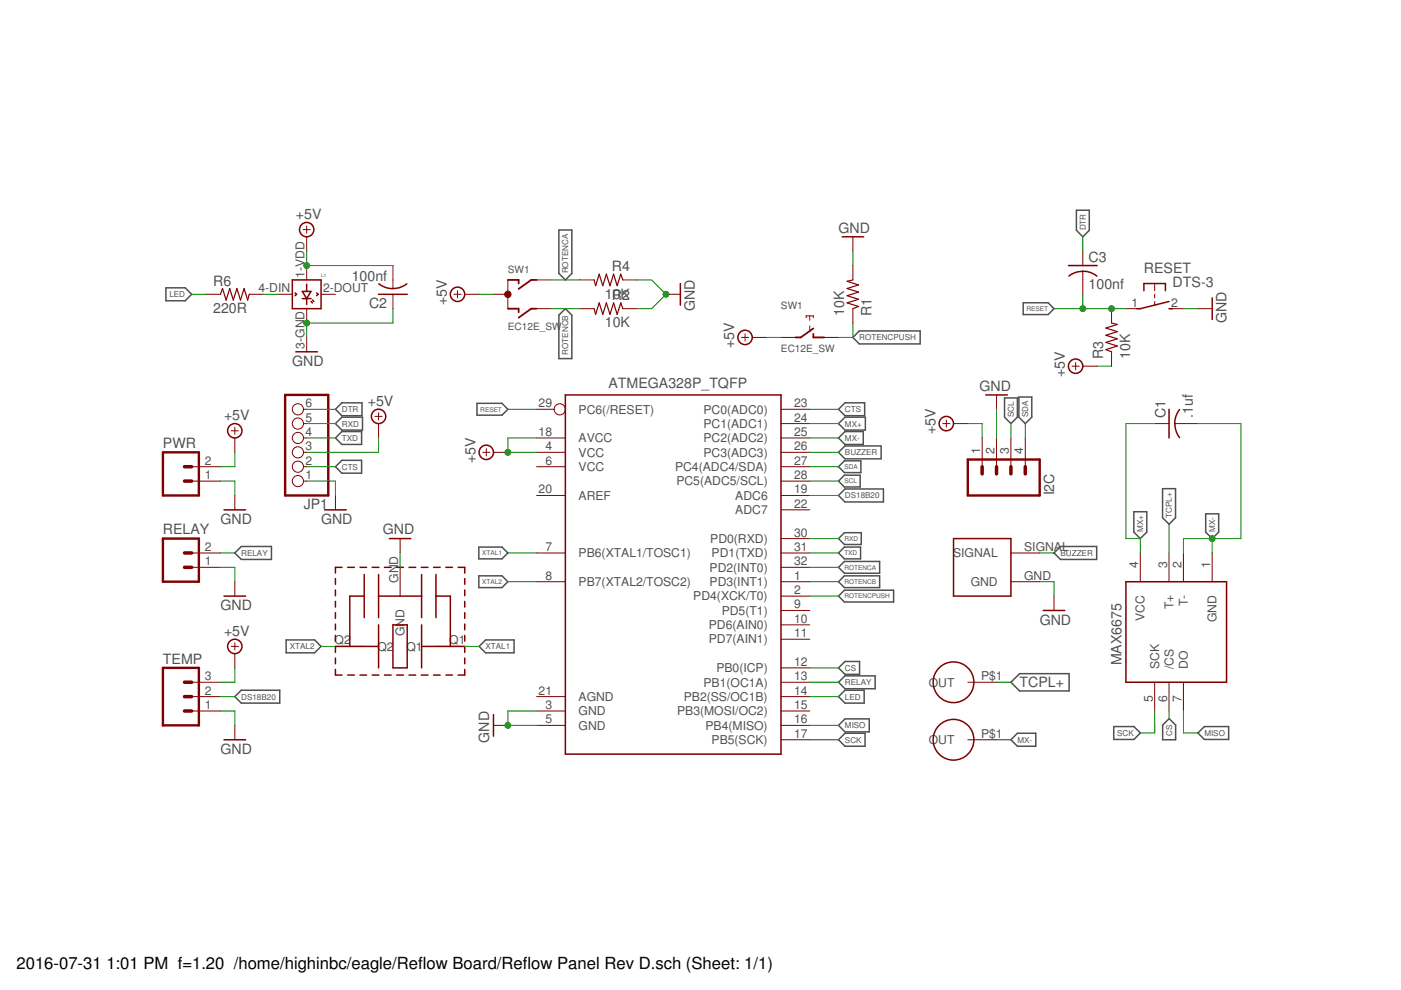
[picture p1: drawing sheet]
<svg xmlns="http://www.w3.org/2000/svg" width="297mm" height="210mm" viewBox="0 0 297 210" stroke-linecap="round" stroke-linejoin="round" font-family="sans-serif">
<g fill="none" stroke="#505050" stroke-width=".32">
<path d="M118.5 48.8h2.7v9.2l-1.3 1.4-1.4-1.4zM228.2 44.6h2.7v4.2l-1.3 1.4-1.4-1.4zM35.2 61h4.1l1.3 1.4-1.3 1.4h-4.1zM119.9 65.4l1.3 1.4v9.2h-2.7v-9.2zM182.2 70.2h12.9v2.7h-12.9l-1.4-1.4zM216.9 64.2h5.3l1.3 1.2-1.3 1.3h-5.3zM71.1 89.8l1.4-1.3h4.4v2.7h-4.4zM71.1 92.9l1.4-1.4h4.2v2.7h-4.2zM71.1 99l1.4-1.4h4.2v2.7h-4.2zM72.5 85.4h4.3v2.7h-4.3l-1.4-1.3zM101.1 85.5h5.3l1.3 1.3-1.3 1.2h-5.3zM177.8 89.8l1.4-1.3h4.3v2.7h-4.3z"/>
<path d="M177.8 92.9l1.4-1.4h3.8v2.7h-3.8zM177.8 95.9l1.4-1.3h7.6v2.7h-7.6zM177.8 86.8l1.4-1.4h4.1v2.7h-4.1zM179 97.7h3.5v2.5h-3.5l-1.2-1.2zM213 84.4h2.7v4.1l-1.4 1.3-1.3-1.3zM216 84.2h2.8v4.3l-1.4 1.3-1.4-1.3zM49.8 117.2l1.4-1.3h6.4v2.7h-6.4zM101.5 116h4.9l1.3 1.2-1.3 1.3h-4.9zM177.8 117.2l1.2-1.2h3.5v2.5h-3.5zM177.8 102l1.2-1.2h3.4v2.5h-3.4zM179 112.9h3.6v2.5h-3.6l-1.2-1.2zM179 119h7.5v2.5h-7.5l-1.2-1.2z"/>
<path d="M179.2 103.7h8.1v2.7h-8.1l-1.4-1.3zM224.9 115.9h7.6v2.7h-7.6l-1.4-1.4zM240.4 108.5h2.7v4.3l-1.3 1.4-1.4-1.4zM246.5 103.6h2.7v6.2l-1.3 1.3-1.4-1.3zM255.6 108.9h2.8v3.9l-1.4 1.4-1.4-1.4zM60.7 135.7h6l1.4 1.4-1.4 1.3h-6zM101.5 122.1h4.9l1.3 1.2-1.3 1.3h-4.9zM101.6 137.1l1.4-1.4h6v2.7h-6zM177.8 123.3l1.2-1.2h7.5v2.5h-7.5zM177.8 126.4l1.2-1.3h10.5v2.5h-10.5zM49.8 147.7l1.4-1.4h8.1v2.8h-8.1zM177.8 144.7l1.4-1.4h6.3v2.7h-6.3z"/>
<path d="M177.8 141.6l1.4-1.3h3v2.7h-3zM177.8 147.7l1.4-1.4h4v2.8h-4zM179.2 152.4h5.1v2.8h-5.1l-1.4-1.4zM179.2 155.5h4.2v2.7h-4.2l-1.4-1.4zM214.3 144.7l1.9-1.9h10.5v3.7h-10.5zM215.7 155.5h3.9v2.7h-3.9l-1.4-1.4zM236.1 154.1h4.3l1.4 1.3-1.4 1.4h-4.3zM247.9 152.4l1.4 1.3v3.1h-2.8v-3.1zM254 155.4l1.4-1.3h5.1v2.7h-5.1z"/>
</g>
<g fill="none" stroke="#800000" stroke-width=".32">
<path d="M62 59.4h6.1v6h-6.1zM178.5 50.2h4.6M226.5 56.3h6.1M226.6 58.5a4.9 4.9 0 0 1 6 0M62.6 62.1l.3 .3-.3 .3M62.7 74.6h4.6M64.1 61.8h1.8l-.9 1.5zM64.1 63.3h1.8M65 60.3v1.5M65 63.3v1.2M65.9 63.9l.3 .3M66.2 63.6l.3 .3"/>
<path d="M67.1 62.1l.4 .3-.4 .3M80.3 62.4h6M80.3 60.2a4.8 4.8 0 0 0 6 0M144.3 60.1v4.6M242.5 61.6v-1.5h4.6v1.5M247.9 63.9l-6.1 1.5h-.8M247.9 65.4h.7M257 63.2v4.5M119.9 83.7h45.7v76.2h-45.7zM209 83.7h4.6M247.9 86.8v6.1M250.1 86.8a4.8 4.8 0 0 0 0 6"/>
<path d="M47.5 108.1h4.6M68.8 108.1h4.6M82.5 114.2h4.6M202.2 114.2h12.1v12.2h-12.1zM47.5 126.4h4.6M71.1 137.1h9.2M71.1 122.7v1.2M71.1 125.1v1.2M71.1 127.5v1.2M71.1 129.9v1.2M71.1 132.3v1.2M71.1 134.7v1.2"/>
<path d="M71.1 137.1v1.2M71.1 139.5v1.2M72.5 120.3h-1.4v1.2M73.7 120.3h1.4M76.3 120.3h1.4M77.2 126.4h-3v10.7M77.2 121.8v9.2M78.9 120.3h1.4M80.3 121.8v9.2M80.3 132.5v9.1M80.3 126.4h9.1M81.5 120.3h1.4"/>
<path d="M83.3 132.5h3v9.1h-3zM84.1 120.3h1.4M86.7 120.3h1.4M89.3 120.3h1.4M89.4 121.8v9.2M89.4 132.5v9.1M89.4 137.1h9.1M91.9 120.3h1.4M92.4 126.4h3.1v10.7M92.4 121.8v9.2M94.5 120.3h1.4M97.1 120.3h1.4v1.2"/>
<path d="M98.5 122.7v1.2M98.5 125.1v1.2M98.5 127.5v1.2M98.5 129.9v1.2M98.5 132.3v1.2M98.5 134.7v1.2M98.5 137.1v1.2M98.5 139.5v1.2M221.2 129.4h4.6M238.7 123.3h21.4v21.4h-21.4zM47.5 156.8h4.6M71.1 141.9v1.2h1.4"/>
<path d="M73.7 143.1h1.4M76.3 143.1h1.4M78.9 143.1h1.4M81.5 143.1h1.4M84.1 143.1h1.4M86.7 143.1h1.4M89.3 143.1h1.4M91.9 143.1h1.4M94.5 143.1h1.4M98.5 141.9v1.2h-1.4M104.6 151.5v4.6"/>
<circle cx="65" cy="48.7" r="1.52"/>
<circle cx="97" cy="62.4" r="1.52"/>
<circle cx="158" cy="71.5" r="1.52"/>
<circle cx="228" cy="77.6" r="1.52"/>
<circle cx="49.8" cy="91.3" r="1.52"/>
<circle cx="80.3" cy="88.3" r="1.52"/>
<circle cx="103.1" cy="95.9" r="1.52"/>
<circle cx="200.6" cy="89.8" r="1.52"/>
<circle cx="49.8" cy="137.1" r="1.52"/>
<circle cx="202.2" cy="156.8" r="4.3"/>
<circle cx="202.2" cy="144.7" r="4.3"/>
</g>
<g fill="none" stroke="#800000" stroke-width=".21">
<path d="M64.3 48.7h1.5M65 47.9v1.5M65 50.2v3.1M65 56.3v3.1M83.3 56.3v4.9M107.7 59.4v6M113.8 59.4h3M122.9 59.4h3.1M132.1 59.4h3M180.8 50.2v3.1M180.8 56.3v3.1M229.6 53.3v3"/>
<path d="M229.6 57.5v4.9M43.7 62.4h3M52.8 62.4h3.1M58.9 62.4h3.1M65 65.4v3.1M65 71.5v3.1M68.1 62.4h3M83.3 62.4v3M96.2 62.4h1.6M97 61.6v1.6M98.5 62.4h3.1M104.6 62.4h3.1"/>
<path d="M113.8 65.4h3M122.9 65.4h3.1M132.1 65.4h3M141.2 62.4h3.1M157.2 71.5h1.5M158 70.8v1.5M159.5 71.5h3M165.6 71.5h3M170.9 67.4v-.4h1.5v.4M171.7 67v.9M171.7 69.1v.9M174.7 71.5h3.1"/>
<path d="M180.8 65.4v3.1M227.3 77.6h1.5M228 76.9v1.5M229.6 77.6h3M235.7 65.4v3.1M235.7 74.6v3M238.7 65.4h3.1M244.8 60.1v1.5M244.8 62.4v.8M244.8 63.9v.8M247.9 65.4h3M254 65.4h3"/>
<path d="M40.6 99h6.1M49 91.3h1.5M49.8 90.6v1.5M49.8 92.9v3M64.3 95.9h.7M64.3 99h.7M64.3 92.9h.7M64.3 89.8h.7M64.3 86.8h.7M79.5 88.3h1.5M80.3 87.5v1.5M80.3 89.8v3.1"/>
<path d="M102.3 95.9h1.6M103.1 95.1v1.6M104.6 95.9h3.1M113.8 95.9h6.1M113.8 99h6.1M113.8 92.9h6.1M113.8 86.8h3.7M165.6 95.9h6.1M165.6 99h6.1M165.6 92.9h6.1M165.6 89.8h6.1M165.6 86.8h6.1"/>
<path d="M199.9 89.8h1.5M200.6 89v1.6M202.2 89.8h3M208.2 92.9v6.1M211.3 83.7v3.1M211.3 92.9v6.1M214.3 92.9v6.1M217.4 92.9v6.1M244.8 89.8h3.1M249.1 89.8h4.9M40.6 117.2h6.1M40.6 102h6.1"/>
<path d="M49.8 105.1v3M64.3 102h.7M71.1 105.1v3M84.8 114.2v3M113.8 117.2h6.1M113.8 105.1h6.1M165.6 117.2h6.1M165.6 105.1h6.1M165.6 114.2h6.1M165.6 108.1h6.1M165.6 102h6.1M214.3 117.2h6.1"/>
<path d="M241.8 117.2v6.1M247.9 117.2v6.1M250.9 117.2v6.1M257 117.2v6.1M40.6 120.3h6.1M49 137.1h1.5M49.8 123.3v3.1M49.8 136.3v1.5M49.8 138.6v3M71.1 137.1h6.1M84.8 120.3v6.1M92.4 137.1h6.1"/>
<path d="M113.8 123.3h6.1M165.6 123.3h6.1M165.6 135.5h6.1M165.6 132.5h6.1M165.6 129.4h6.1M165.6 126.4h6.1M165.6 120.3h6.1M214.3 123.3h6.1M223.5 126.4v3M40.6 150.7h6.1M40.6 147.7h6.1M40.6 144.7h6.1"/>
<path d="M49.8 153.8v3M104.6 153.8h3.1M113.8 150.7h6.1M113.8 153.8h6.1M113.8 147.7h6.1M165.6 156.8h6.1M165.6 150.7h6.1M165.6 153.8h6.1M165.6 147.7h6.1M165.6 144.7h6.1M165.6 141.6h6.1M205.2 156.8h6.1"/>
<path d="M205.2 144.7h6.1M244.8 144.7v6M247.9 144.7v6M250.9 144.7v6"/>
<circle cx="63.2" cy="86.8" r="1.19"/>
<circle cx="63.2" cy="92.9" r="1.19"/>
<circle cx="63.2" cy="95.9" r="1.19"/>
<circle cx="63.2" cy="89.8" r="1.19"/>
<circle cx="63.2" cy="99" r="1.19"/>
<circle cx="118.7" cy="86.8" r="1.19"/>
<circle cx="63.2" cy="102" r="1.19"/>
</g>
<path d="M126 59.4l.3 1.2 .7-2.5 .8 2.5 .8-2.5 .7 2.5 .8-2.5 .8 2.5 .7-2.5 .5 1.3M180.8 59.4l-1.2 .2 2.4 .8-2.4 .8 2.4 .7-2.4 .8 2.4 .8-2.4 .7 2.4 .8-1.2 .4M46.7 62.4l.5-1.2 .7 2.4 .8-2.4 .8 2.4 .7-2.4 .8 2.4 .8-2.4 .7 2.4 .3-1.2M126 65.4l.3 1.3 .7-2.5 .8 2.5 .8-2.5 .7 2.5 .8-2.5 .8 2.5 .7-2.5 .5 1.2M235.7 68.5l1.2 .3-2.4 .8 2.4 .7-2.4 .8 2.4 .7-2.4 .8 2.4 .8-2.4 .7 1.2 .5" fill="none" stroke="#800000" stroke-width=".25"/>
<path d="M107.7 59.4h2.3v.7M113.8 59.4h-1.2l-2.6 1.9M107.7 65.4h2.3v.8M113.8 65.4h-1.2l-2.6 2M172.4 69.6l-2.6 1.9h-1.2M172.4 70.8v.7h2.3" fill="none" stroke="#800000" stroke-width=".38"/>
<circle cx="107.7" cy="62.4" r=".68" fill="#800000" stroke="#800000" stroke-width=".21"/>
<path d="M34.5 95.9h7.7v9.2h-7.7zM60.5 83.7h9.1v21.4h-9.1zM205.2 97.4h15.2v7.7h-15.2zM34.5 114.2h7.7v9.1h-7.7zM34.5 141.6h7.7v12.2h-7.7z" fill="none" stroke="#800000" stroke-width=".51"/>
<path d="M39.1 99h1.5M208.2 99v1.5M211.3 99v1.5M214.3 99v1.5M217.4 99v1.5M39.1 117.2h1.5M39.1 102h1.5M39.1 120.3h1.5M39.1 144.7h1.5M39.1 147.7h1.5M39.1 150.7h1.5" fill="none" stroke="#800000" stroke-width=".74"/>
<g fill="none" stroke="#008000" stroke-width=".21">
<path d="M65 53.3v3h18.3M116.8 59.4h6.1M135.1 59.4h3.1l3 3-3 3h-3.1M180.8 53.3v3M229.6 50.2v3.1M40.6 62.4h3.1M55.9 62.4h3M83.3 65.4v3.1h-18.3v3M101.6 62.4h3M116.8 65.4h6.1M162.5 71.5h3.1M180.8 68.5v3h-3"/>
<path d="M223.5 65.4h15.2M229.6 62.4v3M232.6 77.6h3.1M250.9 65.4h3.1M49.8 95.9v3.1h-3.1M65 89.8h6.1M65 92.9h6.1M65 99h6.1M65 86.8h6.1M80.3 92.9v3h-15.3M107.7 86.8h6.1M113.8 92.9h-6.1v3h6.1"/>
<path d="M171.7 89.8h6.1M171.7 92.9h6.1M171.7 95.9h6.1M171.7 99h6.1M171.7 86.8h6.1M205.2 89.8h3v3.1M211.3 86.8v6.1M214.3 89.8v3.1M217.4 89.8v3.1M244.8 89.8h-6.1v24.4h3.1v3M254 89.8h9.1v24.4h-12.2v3M46.7 117.2h3.1"/>
<path d="M46.7 102h3.1v3.1M65 102h6.1v3.1M84.8 117.2v3.1M107.7 117.2h6.1M171.7 114.2h6.1M171.7 117.2h6.1M171.7 102h6.1M171.7 105.1h6.1M220.4 117.2h3.1M247.9 111.1v6.1M257 114.2v3M46.7 120.3h3.1v3"/>
<path d="M68.1 137.1h3M98.5 137.1h3.1M107.7 123.3h6.1M171.7 123.3h6.1M171.7 120.3h6.1M171.7 126.4h6.1M220.4 123.3h3.1v3.1M46.7 150.7h3.1v3.1M46.7 147.7h3.1M49.8 141.6v3.1h-3.1M113.8 150.7h-6.1v3.1h6.1M171.7 153.8h6.1"/>
<path d="M171.7 144.7h6.1M171.7 156.8h6.1M171.7 141.6h6.1M171.7 147.7h6.1M211.3 144.7h3M211.3 156.8h3M244.8 150.7v4.7h-3M247.9 150.7v1.7M250.9 150.7v4.7h3.1"/>
</g>
<g fill="#008000" stroke="#008000" stroke-width=".21">
<circle cx="107.7" cy="153.8" r=".61"/>
<circle cx="141.2" cy="62.4" r=".61"/>
<circle cx="65" cy="68.5" r=".61"/>
<circle cx="107.7" cy="95.9" r=".61"/>
<circle cx="65" cy="56.3" r=".61"/>
<circle cx="235.7" cy="65.4" r=".61"/>
<circle cx="229.6" cy="65.4" r=".61"/>
<circle cx="257" cy="114.2" r=".61"/>
</g>
<g font-size="3.5">
<text x="3.5" y="205.4">2016-07-31</text>
<text x="22.6" y="205.4">1:01 PM f=1.20 /home/highinbc/eagle/Reflow Board/Reflow Panel Rev D.sch (Sheet: 1/1)</text>
</g>
<g font-size="3" fill="#505050">
<text x="62.7" y="46.4">+5V</text>
<text x="177.8" y="49.3">GND</text>
<text x="74.6" y="59.5">100nf</text>
<text x="129.8" y="57.6">R4</text>
<text x="230.8" y="55.5">C3</text>
<text x="242.5" y="57.8">RESET</text>
<text x="45.2" y="60.6">R6</text>
<text x="78.3" y="65.3">C2</text>
<text x="94.7" y="64.7" transform="rotate(-90 94.7 64.7)">+5V</text>
<text x="128.2" y="63.3">1R2</text>
<text x="129.9" y="63.3">0K</text>
<text x="230.8" y="61.3">100nf</text>
<text x="248.6" y="60.9">DTS-3</text>
<text x="45.2" y="66.4">220R</text>
<text x="128.2" y="69.4">10K</text>
<text x="147.3" y="66" transform="rotate(-90 147.3 66)">GND</text>
<text x="179" y="67" transform="rotate(-90 179 67)">10K</text>
<text x="184.8" y="67" transform="rotate(-90 184.8 67)">R1</text>
<text x="260.1" y="68.5" transform="rotate(-90 260.1 68.5)">GND</text>
<text x="62" y="77.6">GND</text>
<text x="155.7" y="73.8" transform="rotate(-90 155.7 73.8)">+5V</text>
<text x="233.9" y="76.1" transform="rotate(-90 233.9 76.1)">R3</text>
<text x="239.6" y="76.1" transform="rotate(-90 239.6 76.1)">10K</text>
<text x="129" y="82.2">ATMEGA328P_TQFP</text>
<text x="207.7" y="82.8">GND</text>
<text x="225.8" y="79.9" transform="rotate(-90 225.8 79.9)">+5V</text>
<text x="47.5" y="89.1">+5V</text>
<text x="78" y="86">+5V</text>
<text x="247.1" y="88.6" transform="rotate(-90 247.1 88.6)">C1</text>
<text x="252.9" y="88.6" transform="rotate(-90 252.9 88.6)">.1uf</text>
<text x="34.5" y="95">PWR</text>
<text x="198.3" y="92.1" transform="rotate(-90 198.3 92.1)">+5V</text>
<text x="100.8" y="98.2" transform="rotate(-90 100.8 98.2)">+5V</text>
<text x="64.4" y="108">JP1</text>
<text x="223.5" y="105.1" transform="rotate(-90 223.5 105.1)">I2C</text>
<text x="34.5" y="113.3">RELAY</text>
<text x="46.7" y="111.1">GND</text>
<text x="68.1" y="111.1">GND</text>
<text x="81.2" y="113.3">GND</text>
<text x="46.7" y="129.4">GND</text>
<text x="47.5" y="134.8">+5V</text>
<text x="220.4" y="132.5">GND</text>
<text x="34.5" y="140.7">TEMP</text>
<text x="237.8" y="141.1" transform="rotate(-90 237.8 141.1)">MAX6675</text>
<text x="216.2" y="145.7">TCPL+</text>
<text x="46.7" y="159.9">GND</text>
<text x="103.7" y="157.4" transform="rotate(-90 103.7 157.4)">GND</text>
</g>
<g font-size="2.6" fill="#505050">
<text x="64.6" y="58.9" transform="rotate(-90 64.6 58.9)">1-VDD</text>
<text x="54.8" y="62">4-DIN</text>
<text x="68.5" y="62">2-DOUT</text>
<text x="239.9" y="65">1</text>
<text x="248.3" y="65">2</text>
<text x="64.6" y="73.9" transform="rotate(-90 64.6 73.9)">3-GND</text>
<text x="64.8" y="89.4">5</text>
<text x="64.8" y="86.3">6</text>
<text x="114.2" y="86.3">29</text>
<text x="122.7" y="87.7">PC6(/RESET)</text>
<text x="149.1" y="87.7">PC0(ADC0)</text>
<text x="168.4" y="89.4">24</text>
<text x="168.4" y="86.3">23</text>
<text x="64.8" y="95.5">3</text>
<text x="64.8" y="92.4">4</text>
<text x="114.2" y="92.4">18</text>
<text x="115.6" y="95.5">4</text>
<text x="122.7" y="93.8">AVCC</text>
<text x="149.1" y="93.8">PC2(ADC2)</text>
<text x="149.1" y="90.7">PC1(ADC1)</text>
<text x="168.4" y="95.5">26</text>
<text x="168.4" y="92.4">25</text>
<text x="43.4" y="101.6">1</text>
<text x="43.4" y="98.5">2</text>
<text x="64.8" y="101.6">1</text>
<text x="64.8" y="98.5">2</text>
<text x="115.6" y="98.5">6</text>
<text x="122.7" y="96.8">VCC</text>
<text x="122.7" y="99.9">VCC</text>
<text x="143.1" y="99.9">PC4(ADC4/SDA)</text>
<text x="149.1" y="96.8">PC3(ADC3)</text>
<text x="168.4" y="101.6">28</text>
<text x="168.4" y="98.5">27</text>
<text x="207.8" y="96.2" transform="rotate(-90 207.8 96.2)">1</text>
<text x="210.9" y="96.2" transform="rotate(-90 210.9 96.2)">2</text>
<text x="213.9" y="96.2" transform="rotate(-90 213.9 96.2)">3</text>
<text x="217" y="96.2" transform="rotate(-90 217 96.2)">4</text>
<text x="114.2" y="104.6">20</text>
<text x="122.7" y="106">AREF</text>
<text x="143.4" y="102.9">PC5(ADC5/SCL)</text>
<text x="155.9" y="106">ADC6</text>
<text x="168.4" y="107.7">22</text>
<text x="168.4" y="104.6">19</text>
<text x="155.9" y="109">ADC7</text>
<text x="168.4" y="113.8">30</text>
<text x="43.4" y="119.9">1</text>
<text x="43.4" y="116.8">2</text>
<text x="115.6" y="116.8">7</text>
<text x="122.7" y="118.2">PB6(XTAL1/TOSC1)</text>
<text x="150.6" y="115.1">PD0(RXD)</text>
<text x="150.9" y="118.1">PD1(TXD)</text>
<text x="168.4" y="119.9">32</text>
<text x="168.4" y="116.8">31</text>
<text x="202.1" y="118.1">SIGNAL</text>
<text x="217.1" y="116.8">SIGNAL</text>
<text x="84.4" y="123.6" transform="rotate(-90 84.4 123.6)">GND</text>
<text x="115.6" y="122.9">8</text>
<text x="122.7" y="124.2">PB7(XTAL2/TOSC2)</text>
<text x="150.4" y="124.2">PD3(INT1)</text>
<text x="150.4" y="121.2">PD2(INT0)</text>
<text x="168.4" y="126">2</text>
<text x="168.4" y="122.9">1</text>
<text x="205.8" y="124.2">GND</text>
<text x="217.1" y="122.9">GND</text>
<text x="241.3" y="120.5" transform="rotate(-90 241.3 120.5)">4</text>
<text x="247.4" y="120.5" transform="rotate(-90 247.4 120.5)">3</text>
<text x="250.5" y="120.5" transform="rotate(-90 250.5 120.5)">2</text>
<text x="256.6" y="120.5" transform="rotate(-90 256.6 120.5)">1</text>
<text x="147" y="127.3">PD4(XCK/T0)</text>
<text x="153" y="130.3">PD5(T1)</text>
<text x="168.4" y="129">9</text>
<text x="242.7" y="131.6" transform="rotate(-90 242.7 131.6)">VCC</text>
<text x="248.8" y="129.2" transform="rotate(-90 248.8 129.2)">T+</text>
<text x="251.8" y="128.6" transform="rotate(-90 251.8 128.6)">T-</text>
<text x="257.9" y="131.9" transform="rotate(-90 257.9 131.9)">GND</text>
<text x="71" y="136.6">Q2</text>
<text x="80" y="138">Q2</text>
<text x="85.7" y="134.9" transform="rotate(-90 85.7 134.9)">GND</text>
<text x="86.2" y="138">Q1</text>
<text x="95.2" y="136.6">Q1</text>
<text x="150.3" y="136.4">PD7(AIN1)</text>
<text x="150.3" y="133.4">PD6(AIN0)</text>
<text x="168.4" y="135.1">11</text>
<text x="168.4" y="132">10</text>
<text x="151.9" y="142.5">PB0(ICP)</text>
<text x="168.4" y="141.2">12</text>
<text x="245.7" y="141.9" transform="rotate(-90 245.7 141.9)">SCK</text>
<text x="248.8" y="141.9" transform="rotate(-90 248.8 141.9)">/CS</text>
<text x="251.8" y="141.9" transform="rotate(-90 251.8 141.9)">DO</text>
<text x="43.4" y="147.3">2</text>
<text x="43.4" y="144.2">3</text>
<text x="114.2" y="147.3">21</text>
<text x="122.7" y="148.6">AGND</text>
<text x="145" y="148.6">PB2(SS/OC1B)</text>
<text x="149.1" y="145.6">PB1(OC1A)</text>
<text x="168.4" y="147.3">14</text>
<text x="168.4" y="144.2">13</text>
<text x="196.9" y="145.6">OUT</text>
<text x="208" y="144.2">P$1</text>
<text x="244.4" y="148.9" transform="rotate(-90 244.4 148.9)">5</text>
<text x="247.4" y="148.9" transform="rotate(-90 247.4 148.9)">6</text>
<text x="250.5" y="148.9" transform="rotate(-90 250.5 148.9)">7</text>
<text x="43.4" y="150.3">1</text>
<text x="115.6" y="150.3">3</text>
<text x="115.6" y="153.4">5</text>
<text x="122.7" y="151.7">GND</text>
<text x="122.7" y="154.7">GND</text>
<text x="143.6" y="151.7">PB3(MOSI/OC2)</text>
<text x="149.6" y="154.7">PB4(MISO)</text>
<text x="168.4" y="153.4">16</text>
<text x="168.4" y="150.3">15</text>
<text x="150.9" y="157.8">PB5(SCK)</text>
<text x="168.4" y="156.4">17</text>
<text x="196.9" y="157.8">OUT</text>
<text x="208" y="156.4">P$1</text>
</g>
<g font-size="2.1" fill="#505050">
<text x="107.7" y="57.8">SW1</text>
<text x="165.6" y="65.4">SW1</text>
<text x="107.7" y="70">EC12E_SW</text>
<text x="165.6" y="74.6">EC12E_SW</text>
</g>
<g font-size="1.7" fill="#505050">
<text x="230.2" y="48.8" transform="rotate(-90 230.2 48.8)">DTR</text>
<text x="120.5" y="58" transform="rotate(-90 120.5 58)">ROTENCA</text>
<text x="35.9" y="63">LED</text>
<text x="120.5" y="75.2" transform="rotate(-90 120.5 75.2)">ROTENCB</text>
<text x="182.2" y="72.1">ROTENCPUSH</text>
<text x="72.5" y="87.4">DTR</text>
<text x="179.1" y="87.4">CTS</text>
<text x="215" y="88.4" transform="rotate(-90 215 88.4)">SCL</text>
<text x="218" y="88.4" transform="rotate(-90 218 88.4)">SDA</text>
<text x="72.5" y="90.4">RXD</text>
<text x="72.5" y="93.5">TXD</text>
<text x="179.1" y="90.4">MX+</text>
<text x="179.1" y="93.5">MX-</text>
<text x="72.5" y="99.6">CTS</text>
<text x="179.1" y="96.5">BUZZER</text>
<text x="179.1" y="105.7">DS18B20</text>
<text x="242.4" y="112.8" transform="rotate(-90 242.4 112.8)">MX+</text>
<text x="248.5" y="109.8" transform="rotate(-90 248.5 109.8)">TCPL+</text>
<text x="257.6" y="112.8" transform="rotate(-90 257.6 112.8)">MX-</text>
<text x="51.2" y="117.9">RELAY</text>
<text x="224.9" y="117.9">BUZZER</text>
<text x="61.4" y="137.7">XTAL2</text>
<text x="103" y="137.7">XTAL1</text>
<text x="179.1" y="142.2">CS</text>
<text x="51.2" y="148.3">DS18B20</text>
<text x="179.1" y="145.3">RELAY</text>
<text x="179.1" y="148.3">LED</text>
<text x="179.1" y="154.4">MISO</text>
<text x="179.1" y="157.5">SCK</text>
<text x="215.7" y="157.5">MX-</text>
<text x="236.9" y="156">SCK</text>
<text x="248.5" y="156.1" transform="rotate(-90 248.5 156.1)">CS</text>
<text x="255.3" y="156">MISO</text>
</g>
<g font-size="1.4" fill="#505050">
<text x="217.6" y="65.9">RESET</text>
<text x="101.8" y="87.3">RESET</text>
<text x="179" y="99.4">SDA</text>
<text x="179" y="102.5">SCL</text>
<text x="102.2" y="117.7">XTAL1</text>
<text x="179" y="114.7">RXD</text>
<text x="179" y="117.7">TXD</text>
<text x="102.2" y="123.8">XTAL2</text>
<text x="179" y="120.8">ROTENCA</text>
<text x="179" y="123.8">ROTENCB</text>
<text x="179" y="126.9">ROTENCPUSH</text>
</g>
<text font-size="1" fill="#505050" x="68.1" y="58.7">L1</text>
</svg>
